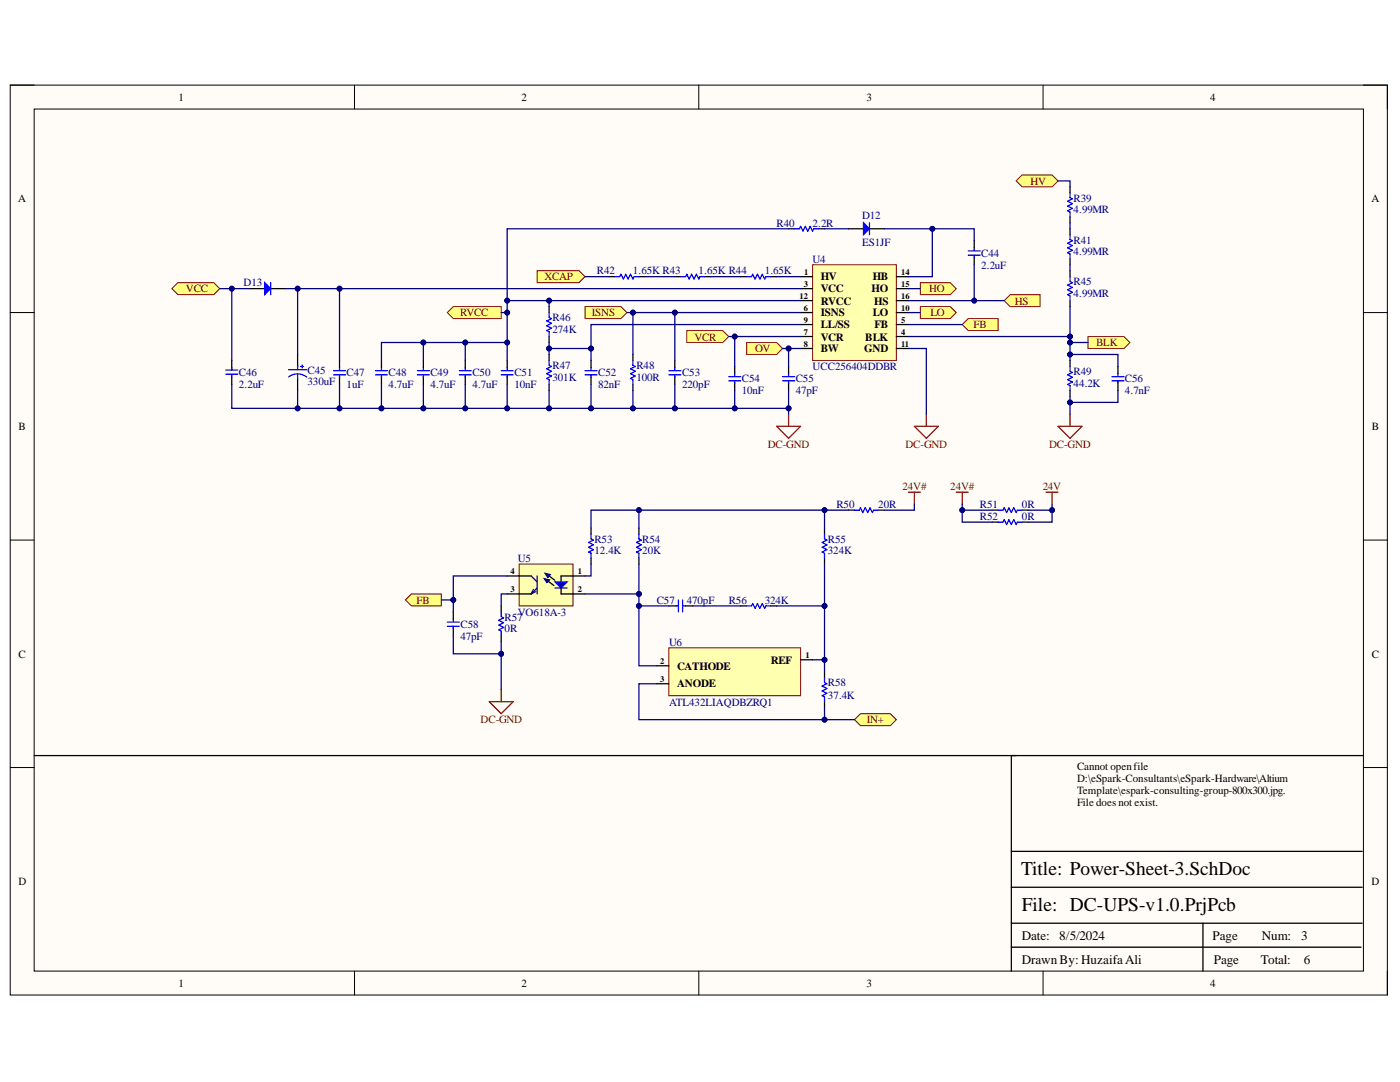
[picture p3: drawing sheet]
<svg xmlns="http://www.w3.org/2000/svg" width="279mm" height="216mm" viewBox="0 0 279 216" stroke-linecap="round" stroke-linejoin="round" font-family="sans-serif">
<path d="M2 17h274.9v181.5h-274.9z" fill-rule="evenodd" fill="#fffcf8"/>
<path d="M2 17h274.9v181.5h-274.9z" fill="none" stroke="#000" stroke-width=".2"/>
<path d="M6.8 21.8h265.3v172h-265.3z" fill-rule="evenodd" fill="#fffcf8"/>
<g fill="none" stroke="#000" stroke-width=".2">
<path d="M2 17h4.8M70.7 17v4.8M139.5 17v4.8M208.2 17v4.8M272.1 17h4.8v4.8M6.8 21.8h265.3v172h-265.3zM2 62.4h4.8M272.1 62.4h4.8M2 107.8h4.8M272.1 107.8h4.8M2 153.2h4.8M272.1 153.2h4.8"/>
<path d="M70.8 193.8v4.7M139.5 193.8v4.7M208.2 193.8v4.7M276.9 193.8v4.7"/>
</g>
<path d="M272.1 150.8h-70.3v43M201.8 177h70.1M201.8 169.9h70.1M201.8 189h69.8M201.8 184.2h70.1M240.1 184.2v9.6" fill="none" stroke="#000" stroke-width=".25"/>
<path d="M162.2 52.8h16.7v19.1h-16.7z" fill-rule="evenodd" fill="#ffffb0"/>
<path d="M162.2 52.8h16.7v19.1h-16.7z" fill="none" stroke="#800000" stroke-width=".2"/>
<g fill="none" stroke="#000" stroke-width=".25">
<path d="M121.5 55.2h1.2M127.5 55.2h1.2M134.7 55.2h1.2M140.7 55.2h1.1M147.8 55.2h1.2M153.8 55.2h1.2M159.8 55.2h2.4M159.8 57.6h2.4M159.8 60h2.4M178.9 57.6h2.4M178.9 60h2.4M178.9 55.2h2.4"/>
<path d="M59.4 70.7v2.4M59.4 75.5v2.4M109.6 61.2v1.2M109.6 67.1v1.2M117.9 71.9v1.5M117.9 75.2v1.5M146.6 73.1v1.5M146.6 76.3v1.6M159.8 67.1h2.4M159.8 64.8h2.4M159.8 62.4h2.4M159.8 69.5h2.4"/>
<path d="M178.9 67.1h2.4M178.9 64.8h2.4M178.9 62.4h2.4M178.9 69.5h2.4"/>
</g>
<g fill="none" stroke="#00f" stroke-width=".25">
<path d="M122.7 55.2h1l.2-.5 .5 1 .5-1 .5 1 .4-1 .5 1 .3-.5h.9M135.9 55.2h.9l.3-.5 .4 1 .5-1 .5 1 .5-1 .5 1 .2-.5h1M149 55.2h1l.2-.5 .5 1 .5-1 .4 1 .5-1 .5 1 .2-.5h1M57.6 75.2a2.98 2.98 0 0 1 3.6 0M57.6 73.8h3.6M59.4 72.9v.9M59.4 74.6v.9M60 73.1h.6M60.3 72.8v.6M109.6 62.4v.9l.5 .3-1 .4 1 .5-1 .5 1 .5-1 .5 .5 .2v.9M116.8 74.8h2.3M116.8 74h2.3"/>
<path d="M117.9 73.4v.4M117.9 74.8v.5M145.4 76h2.4M145.4 75.2h2.4M146.6 74.6v.4M146.6 76v.5"/>
</g>
<path d="M107.2 54h8.4l1.2 1.2-1.2 1.2h-8.4z" fill-rule="evenodd" fill="#ffff80"/>
<path d="M107.2 54h8.4l1.2 1.2-1.2 1.2h-8.4z" fill="none" stroke="#800000" stroke-width=".2"/>
<path d="M49.8 57.6h3M54 57.6h3" fill="none" stroke="#000" stroke-width=".25"/>
<path d="M52.8 56.4l1.2 1.2-1.2 1.2z" fill="#00f"/>
<path d="M52.8 56.4l1.2 1.2-1.2 1.2zM54 56.4v2.4" fill="none" stroke="#00f" stroke-width=".25"/>
<path d="M34.3 57.6l1.2-1.2h7.2l1.2 1.2-1.2 1.2h-7.2z" fill-rule="evenodd" fill="#ffff80"/>
<path d="M34.3 57.6l1.2-1.2h7.2l1.2 1.2-1.2 1.2h-7.2z" fill="none" stroke="#800000" stroke-width=".2"/>
<path d="M46.3 71.9v1.6M46.3 75.3v1.4M157.4 73.1v1.5M157.4 76.3v1.6" fill="none" stroke="#000" stroke-width=".25"/>
<path d="M45.1 73.8h2.3M45.1 74.7h2.3M46.3 73.4v.4M46.3 74.8v.5M156.2 76h2.4M156.2 75.2h2.4M157.4 74.6v.4M157.4 76v.5" fill="none" stroke="#00f" stroke-width=".25"/>
<path d="M155 85.1h4.8l-2.4 2.4zM157.4 82.7v2.4" fill="none" stroke="#800000" stroke-width=".25"/>
<path d="M149 68.3h6l1.2 1.2-1.2 1.2h-6z" fill-rule="evenodd" fill="#ffff80"/>
<path d="M149 68.3h6l1.2 1.2-1.2 1.2h-6z" fill="none" stroke="#800000" stroke-width=".2"/>
<path d="M137.1 66h7.1l1.2 1.1-1.2 1.2h-7.1z" fill-rule="evenodd" fill="#ffff80"/>
<path d="M137.1 66h7.1l1.2 1.1-1.2 1.2h-7.1z" fill="none" stroke="#800000" stroke-width=".2"/>
<path d="M126.3 70.7v1.2M126.3 76.7v1.2M134.7 71.9v1.5M134.7 75.2v1.5" fill="none" stroke="#000" stroke-width=".25"/>
<path d="M126.3 71.9v1l.5 .2-1 .5 1 .5-1 .5 1 .4-1 .5 .5 .3v.9M133.5 74.8h2.4M133.5 74h2.4M134.7 73.4v.4M134.7 74.8v.5" fill="none" stroke="#00f" stroke-width=".25"/>
<path d="M116.8 61.2h7.1l1.2 1.2-1.2 1.2h-7.1z" fill-rule="evenodd" fill="#ffff80"/>
<path d="M116.8 61.2h7.1l1.2 1.2-1.2 1.2h-7.1z" fill="none" stroke="#800000" stroke-width=".2"/>
<path d="M157.4 45.6h1.2M163.4 45.6h1.2M101.2 71.9v1.5M101.2 75.2v1.5M109.6 70.7v1.2M109.6 76.7v1.2" fill="none" stroke="#000" stroke-width=".25"/>
<path d="M158.6 45.6h.9l.3-.4 .4 .9 .5-.9 .5 .9 .5-.9 .5 .9 .2-.5h1M100 74.8h2.4M100 74h2.4M101.2 73.4v.4M101.2 74.8v.5M109.6 71.9v1l.5 .2-1 .5 1 .5-1 .5 1 .4-1 .5 .5 .3v.9" fill="none" stroke="#00f" stroke-width=".25"/>
<path d="M89.3 62.4l1.2-1.2h9.5v2.4h-9.5z" fill-rule="evenodd" fill="#ffff80"/>
<path d="M89.3 62.4l1.2-1.2h9.5v2.4h-9.5z" fill="none" stroke="#800000" stroke-width=".2"/>
<path d="M169.3 45.6h3M173.5 45.6h3M67.8 71.9v1.5M67.8 75.2v1.5M76.1 71.9v1.5M76.1 75.2v1.5M84.5 71.9v1.5M84.5 75.2v1.5M92.9 71.9v1.5M92.9 75.2v1.5" fill="none" stroke="#000" stroke-width=".25"/>
<g fill="none" stroke="#00f" stroke-width=".25">
<path d="M66.6 74.8h2.4M66.6 74h2.4M67.8 73.4v.4M67.8 74.8v.5M74.9 74.8h2.4M74.9 74h2.4M76.1 73.4v.4M76.1 74.8v.5M83.3 74.8h2.4M83.3 74h2.4M84.5 73.4v.4M84.5 74.8v.5"/>
<path d="M91.7 74.8h2.3M91.7 74h2.3M92.9 73.4v.4M92.9 74.8v.5"/>
</g>
<path d="M172.3 44.5l1.2 1.1-1.2 1.2z" fill="#00f"/>
<path d="M172.3 44.5l1.2 1.1-1.2 1.2zM173.5 44.5v2.3M193.2 50.9h2.4M193.2 50.1h2.4M194.4 49.5v.4M194.4 50.9v.5" fill="none" stroke="#00f" stroke-width=".25"/>
<path d="M194.4 48v1.5M194.4 51.3v1.5" fill="none" stroke="#000" stroke-width=".25"/>
<path d="M183.7 56.4h5.9l1.2 1.2-1.2 1.2h-5.9z" fill-rule="evenodd" fill="#ffff80"/>
<path d="M183.7 56.4h5.9l1.2 1.2-1.2 1.2h-5.9z" fill="none" stroke="#800000" stroke-width=".2"/>
<path d="M200.4 60l1.2-1.2h6v2.4h-6z" fill-rule="evenodd" fill="#ffff80"/>
<path d="M200.4 60l1.2-1.2h6v2.4h-6z" fill="none" stroke="#800000" stroke-width=".2"/>
<path d="M183.7 61.2h5.9l1.2 1.2-1.2 1.2h-5.9z" fill-rule="evenodd" fill="#ffff80"/>
<path d="M183.7 61.2h5.9l1.2 1.2-1.2 1.2h-5.9z" fill="none" stroke="#800000" stroke-width=".2"/>
<path d="M192 64.8l1.2-1.2h6v2.4h-6z" fill-rule="evenodd" fill="#ffff80"/>
<path d="M192 64.8l1.2-1.2h6v2.4h-6z" fill="none" stroke="#800000" stroke-width=".2"/>
<path d="M182.5 85.1h4.8l-2.4 2.4zM184.9 82.7v2.4" fill="none" stroke="#800000" stroke-width=".25"/>
<path d="M213.5 37.3v1.2M213.5 43.3v1.2M213.5 45.6v1.2M213.5 51.6v1.2M213.5 54v1.2M213.5 60v1.2" fill="none" stroke="#000" stroke-width=".25"/>
<path d="M213.5 38.5v.9l.5 .3-.9 .5 .9 .4-.9 .5 .9 .5-.9 .5 .4 .2v1M213.5 46.8v1l.5 .2-.9 .5 .9 .5-.9 .5 .9 .4-.9 .5 .4 .3v.9M213.5 55.2v1l.5 .2-.9 .5 .9 .5-.9 .4 .9 .5-.9 .5 .4 .2v1" fill="none" stroke="#00f" stroke-width=".25"/>
<path d="M202.8 36.1l1.2-1.2h6l1.2 1.2-1.2 1.2h-6z" fill-rule="evenodd" fill="#ffff80"/>
<path d="M202.8 36.1l1.2-1.2h6l1.2 1.2-1.2 1.2h-6z" fill="none" stroke="#800000" stroke-width=".2"/>
<path d="M213.5 71.9v1.2M213.5 77.9v1.2M223.1 73.1v1.5M223.1 76.4v1.5" fill="none" stroke="#000" stroke-width=".25"/>
<path d="M213.5 73.1v1l.5 .2-.9 .5 .9 .5-.9 .5 .9 .4-.9 .5 .4 .2v1M221.9 76h2.4M221.9 75.2h2.4M223.1 74.6v.4M223.1 76v.5" fill="none" stroke="#00f" stroke-width=".25"/>
<path d="M211.2 85.1h4.7l-2.4 2.4zM213.5 82.7v2.4" fill="none" stroke="#800000" stroke-width=".25"/>
<path d="M217.1 67.1h7.2l1.2 1.2-1.2 1.2h-7.2z" fill-rule="evenodd" fill="#ffff80"/>
<path d="M217.1 67.1h7.2l1.2 1.2-1.2 1.2h-7.2z" fill="none" stroke="#800000" stroke-width=".2"/>
<path d="M103.6 112.5h10.8v8.4h-10.8z" fill-rule="evenodd" fill="#ffffb0"/>
<path d="M103.6 112.5h10.8v8.4h-10.8z" fill="none" stroke="#800000" stroke-width=".2"/>
<path d="M109.6 114.9l1.1 .9M114.4 114.9h2.4M114.4 118.5h2.4" fill="none" stroke="#000" stroke-width=".25"/>
<path d="M108.7 114.4l1.2 .2-.6 .6 .3-.3-.3 .3z" fill-rule="evenodd" fill="#0c0087"/>
<path d="M108.7 114.4l1.2 .2-.6 .6 .3-.3-.3 .3z" fill="none" stroke="#0c0087" stroke-width=".2"/>
<path d="M108.6 115.4l1.1 .3-.6 .6 .3-.3-.3 .3z" fill-rule="evenodd" fill="#0c0087"/>
<path d="M108.6 115.4l1.1 .3-.6 .6 .3-.3-.3 .3z" fill="none" stroke="#0c0087" stroke-width=".2"/>
<path d="M109.4 116l1.2 .8M114.4 114.9h-2.4v1.2" fill="none" stroke="#000" stroke-width=".25"/>
<path d="M110.8 116.1h2.4l-1.2 1.2z" fill="#0c0087"/>
<path d="M110.8 116.1h2.4l-1.2 1.2zM89.3 125h2.4M89.3 124.1h2.4M90.5 123.5v.5M90.5 125v.4M100 122.1v1l.5 .2-1 .5 1 .4-1 .5 1 .5-1 .5 .5 .2v1" fill="none" stroke="#00f" stroke-width=".25"/>
<path d="M106 114.9l1.2 1.2M106.5 117.6l-.5 .9M106.9 118.1l-.9 .4M107.2 114.9v3.6M107.2 117.3l-1.2 1.2M110.8 117.3h2.4" fill="none" stroke="#11037f" stroke-width=".25"/>
<path d="M101.2 118.5h4.8M101.2 114.9h4.8M112 117.3v1.2h2.4M90.5 122.1v1.4M90.5 125.3v1.6M100 120.9v1.2M100 126.9v1.2" fill="none" stroke="#000" stroke-width=".25"/>
<path d="M100 137.6v2.4M97.6 140h4.8l-2.4 2.4z" fill="none" stroke="#800000" stroke-width=".25"/>
<path d="M80.9 119.7l1.2-1.2h6v2.4h-6z" fill-rule="evenodd" fill="#ffff80"/>
<path d="M80.9 119.7l1.2-1.2h6v2.4h-6z" fill="none" stroke="#800000" stroke-width=".2"/>
<path d="M117.9 105.4v1.2M117.9 111.3v1.2M127.5 105.4v1.2M127.5 111.3v1.2" fill="none" stroke="#000" stroke-width=".25"/>
<path d="M117.9 106.6v.9l.5 .3-.9 .4 .9 .5-.9 .5 .9 .5-.9 .5 .4 .2v.9M127.5 106.6v.9l.5 .3-1 .4 1 .5-1 .5 1 .5-1 .5 .5 .2v.9" fill="none" stroke="#00f" stroke-width=".25"/>
<path d="M133.5 129.3h26.3v9.5h-26.3z" fill-rule="evenodd" fill="#ffffb0"/>
<path d="M133.5 129.3h26.3v9.5h-26.3z" fill="none" stroke="#800000" stroke-width=".2"/>
<g fill="none" stroke="#000" stroke-width=".25">
<path d="M164.6 105.4v1.2M164.6 111.3v1.2M169.3 101.8h1.2M175.3 101.8h1.2M131.1 132.8h2.4M131.1 136.4h2.4M133.5 120.9h1.5M136.8 120.9h1.5M147.8 120.9h1.2M153.8 120.9h1.2M159.8 131.7h2.4M164.6 134v1.2"/>
<path d="M164.6 140v1.2"/>
</g>
<path d="M135.4 119.7v2.4M136.2 119.7v2.4M164.6 106.6v.9l.4 .3-.9 .4 .9 .5-.9 .5 .9 .5-.9 .5 .5 .2v.9M170.5 101.8h1l.2-.5 .5 1 .5-1 .5 1 .4-1 .5 1 .3-.5h.9M134.9 120.9h.5M136.4 120.9h.4M149 120.9h1l.2-.5 .5 1 .5-1 .4 1 .5-1 .5 1 .2-.5h1M164.6 135.2v1l.4 .2-.9 .5 .9 .5-.9 .5 .9 .4-.9 .5 .5 .3v.9" fill="none" stroke="#00f" stroke-width=".25"/>
<path d="M181.3 98.2h2.4M182.5 98.2v2.4" fill="none" stroke="#800000" stroke-width=".25"/>
<path d="M170.5 143.6l1.2-1.2h6l1.2 1.2-1.2 1.2h-6z" fill-rule="evenodd" fill="#ffff80"/>
<path d="M170.5 143.6l1.2-1.2h6l1.2 1.2-1.2 1.2h-6z" fill="none" stroke="#800000" stroke-width=".2"/>
<path d="M198 101.8h1.2M198 104.2h1.2M204 101.8h1.2M204 104.2h1.2" fill="none" stroke="#000" stroke-width=".25"/>
<path d="M199.2 101.8h1l.2-.5 .5 1 .5-1 .4 1 .5-1 .5 1 .2-.5h1M199.2 104.2h1l.2-.5 .5 1 .5-1 .4 1 .5-1 .5 1 .2-.5h1" fill="none" stroke="#00f" stroke-width=".25"/>
<path d="M190.8 98.2h2.4M192 98.2v2.4M208.8 98.2h2.4M210 98.2v2.4" fill="none" stroke="#800000" stroke-width=".25"/>
<path d="M46.3 57.6v14.3M116.8 55.2h4.7M128.7 55.2h6M141.8 55.2h6M155 55.2h4.8" fill="none" stroke="#000080" stroke-width=".25"/>
<circle cx="46.2" cy="57.6" r=".48" fill="#000080"/>
<circle cx="46.2" cy="57.6" r=".48" fill="none" stroke="#000080" stroke-width=".2"/>
<path d="M159.8 69.5h-2.4v3.6" fill="none" stroke="#000080" stroke-width=".25"/>
<circle cx="157.4" cy="69.5" r=".48" fill="#000080"/>
<circle cx="157.4" cy="69.5" r=".48" fill="none" stroke="#000080" stroke-width=".2"/>
<path d="M156.2 69.5h1.2" fill="none" stroke="#000080" stroke-width=".25"/>
<circle cx="157.4" cy="69.5" r=".48" fill="#000080"/>
<circle cx="157.4" cy="69.5" r=".48" fill="none" stroke="#000080" stroke-width=".2"/>
<path d="M159.8 67.1h-13.2v6" fill="none" stroke="#000080" stroke-width=".25"/>
<circle cx="146.6" cy="67.1" r=".48" fill="#000080"/>
<circle cx="146.6" cy="67.1" r=".48" fill="none" stroke="#000080" stroke-width=".2"/>
<path d="M145.4 67.1h1.2" fill="none" stroke="#000080" stroke-width=".25"/>
<circle cx="146.6" cy="67.1" r=".48" fill="#000080"/>
<circle cx="146.6" cy="67.1" r=".48" fill="none" stroke="#000080" stroke-width=".2"/>
<path d="M125.1 62.4h1.2" fill="none" stroke="#000080" stroke-width=".25"/>
<circle cx="126.3" cy="62.4" r=".48" fill="#000080"/>
<circle cx="126.3" cy="62.4" r=".48" fill="none" stroke="#000080" stroke-width=".2"/>
<path d="M134.7 62.4v9.5" fill="none" stroke="#000080" stroke-width=".25"/>
<circle cx="134.7" cy="62.4" r=".48" fill="#000080"/>
<circle cx="134.7" cy="62.4" r=".48" fill="none" stroke="#000080" stroke-width=".2"/>
<path d="M159.8 60h-50.2v1.2" fill="none" stroke="#000080" stroke-width=".25"/>
<circle cx="109.6" cy="60" r=".48" fill="#000080"/>
<circle cx="109.6" cy="60" r=".48" fill="none" stroke="#000080" stroke-width=".2"/>
<path d="M109.6 69.5h8.3" fill="none" stroke="#000080" stroke-width=".25"/>
<circle cx="109.6" cy="69.5" r=".48" fill="#000080"/>
<circle cx="109.6" cy="69.5" r=".48" fill="none" stroke="#000080" stroke-width=".2"/>
<circle cx="117.9" cy="69.5" r=".48" fill="#000080"/>
<circle cx="117.9" cy="69.5" r=".48" fill="none" stroke="#000080" stroke-width=".2"/>
<path d="M101.2 76.7v4.8" fill="none" stroke="#000080" stroke-width=".25"/>
<circle cx="101.2" cy="81.5" r=".48" fill="#000080"/>
<circle cx="101.2" cy="81.5" r=".48" fill="none" stroke="#000080" stroke-width=".2"/>
<path d="M101.2 60h8.4" fill="none" stroke="#000080" stroke-width=".25"/>
<circle cx="109.6" cy="60" r=".48" fill="#000080"/>
<circle cx="109.6" cy="60" r=".48" fill="none" stroke="#000080" stroke-width=".2"/>
<circle cx="101.2" cy="60" r=".48" fill="#000080"/>
<circle cx="101.2" cy="60" r=".48" fill="none" stroke="#000080" stroke-width=".2"/>
<path d="M100 62.4h1.2" fill="none" stroke="#000080" stroke-width=".25"/>
<circle cx="101.2" cy="62.4" r=".48" fill="#000080"/>
<circle cx="101.2" cy="62.4" r=".48" fill="none" stroke="#000080" stroke-width=".2"/>
<path d="M84.5 68.3v3.6" fill="none" stroke="#000080" stroke-width=".25"/>
<circle cx="84.5" cy="68.3" r=".48" fill="#000080"/>
<circle cx="84.5" cy="68.3" r=".48" fill="none" stroke="#000080" stroke-width=".2"/>
<path d="M92.9 68.3v3.6" fill="none" stroke="#000080" stroke-width=".25"/>
<circle cx="92.9" cy="68.3" r=".48" fill="#000080"/>
<circle cx="92.9" cy="68.3" r=".48" fill="none" stroke="#000080" stroke-width=".2"/>
<path d="M67.8 57.6v14.3" fill="none" stroke="#000080" stroke-width=".25"/>
<circle cx="67.8" cy="57.6" r=".48" fill="#000080"/>
<circle cx="67.8" cy="57.6" r=".48" fill="none" stroke="#000080" stroke-width=".2"/>
<path d="M67.8 76.7v4.8" fill="none" stroke="#000080" stroke-width=".25"/>
<circle cx="67.8" cy="81.5" r=".48" fill="#000080"/>
<circle cx="67.8" cy="81.5" r=".48" fill="none" stroke="#000080" stroke-width=".2"/>
<path d="M59.4 77.9v3.6" fill="none" stroke="#000080" stroke-width=".25"/>
<circle cx="59.4" cy="81.5" r=".48" fill="#000080"/>
<circle cx="59.4" cy="81.5" r=".48" fill="none" stroke="#000080" stroke-width=".2"/>
<path d="M76.1 76.7v4.8" fill="none" stroke="#000080" stroke-width=".25"/>
<circle cx="76.1" cy="81.5" r=".48" fill="#000080"/>
<circle cx="76.1" cy="81.5" r=".48" fill="none" stroke="#000080" stroke-width=".2"/>
<path d="M84.5 76.7v4.8" fill="none" stroke="#000080" stroke-width=".25"/>
<circle cx="84.5" cy="81.5" r=".48" fill="#000080"/>
<circle cx="84.5" cy="81.5" r=".48" fill="none" stroke="#000080" stroke-width=".2"/>
<path d="M92.9 76.7v4.8" fill="none" stroke="#000080" stroke-width=".25"/>
<circle cx="92.9" cy="81.5" r=".48" fill="#000080"/>
<circle cx="92.9" cy="81.5" r=".48" fill="none" stroke="#000080" stroke-width=".2"/>
<path d="M109.6 77.9v3.6" fill="none" stroke="#000080" stroke-width=".25"/>
<circle cx="109.6" cy="81.5" r=".48" fill="#000080"/>
<circle cx="109.6" cy="81.5" r=".48" fill="none" stroke="#000080" stroke-width=".2"/>
<path d="M117.9 76.7v4.8" fill="none" stroke="#000080" stroke-width=".25"/>
<circle cx="117.9" cy="81.5" r=".48" fill="#000080"/>
<circle cx="117.9" cy="81.5" r=".48" fill="none" stroke="#000080" stroke-width=".2"/>
<path d="M126.3 77.9v3.6" fill="none" stroke="#000080" stroke-width=".25"/>
<circle cx="126.3" cy="81.5" r=".48" fill="#000080"/>
<circle cx="126.3" cy="81.5" r=".48" fill="none" stroke="#000080" stroke-width=".2"/>
<path d="M134.7 76.7v4.8" fill="none" stroke="#000080" stroke-width=".25"/>
<circle cx="134.7" cy="81.5" r=".48" fill="#000080"/>
<circle cx="134.7" cy="81.5" r=".48" fill="none" stroke="#000080" stroke-width=".2"/>
<path d="M146.6 77.9v3.6" fill="none" stroke="#000080" stroke-width=".25"/>
<circle cx="146.6" cy="81.5" r=".48" fill="#000080"/>
<circle cx="146.6" cy="81.5" r=".48" fill="none" stroke="#000080" stroke-width=".2"/>
<path d="M157.4 81.5v1.2" fill="none" stroke="#000080" stroke-width=".25"/>
<circle cx="157.4" cy="81.5" r=".48" fill="#000080"/>
<circle cx="157.4" cy="81.5" r=".48" fill="none" stroke="#000080" stroke-width=".2"/>
<path d="M59.4 57.6v13.1" fill="none" stroke="#000080" stroke-width=".25"/>
<circle cx="59.4" cy="57.6" r=".48" fill="#000080"/>
<circle cx="59.4" cy="57.6" r=".48" fill="none" stroke="#000080" stroke-width=".2"/>
<path d="M57 57.6h102.8" fill="none" stroke="#000080" stroke-width=".25"/>
<circle cx="67.8" cy="57.6" r=".48" fill="#000080"/>
<circle cx="67.8" cy="57.6" r=".48" fill="none" stroke="#000080" stroke-width=".2"/>
<circle cx="59.4" cy="57.6" r=".48" fill="#000080"/>
<circle cx="59.4" cy="57.6" r=".48" fill="none" stroke="#000080" stroke-width=".2"/>
<path d="M101.2 68.3h-25.1v3.6" fill="none" stroke="#000080" stroke-width=".25"/>
<circle cx="84.5" cy="68.3" r=".48" fill="#000080"/>
<circle cx="84.5" cy="68.3" r=".48" fill="none" stroke="#000080" stroke-width=".2"/>
<circle cx="92.9" cy="68.3" r=".48" fill="#000080"/>
<circle cx="92.9" cy="68.3" r=".48" fill="none" stroke="#000080" stroke-width=".2"/>
<circle cx="101.2" cy="68.3" r=".48" fill="#000080"/>
<circle cx="101.2" cy="68.3" r=".48" fill="none" stroke="#000080" stroke-width=".2"/>
<path d="M157.4 45.6h-56.2v26.3" fill="none" stroke="#000080" stroke-width=".25"/>
<circle cx="101.2" cy="68.3" r=".48" fill="#000080"/>
<circle cx="101.2" cy="68.3" r=".48" fill="none" stroke="#000080" stroke-width=".2"/>
<circle cx="101.2" cy="62.4" r=".48" fill="#000080"/>
<circle cx="101.2" cy="62.4" r=".48" fill="none" stroke="#000080" stroke-width=".2"/>
<circle cx="101.2" cy="60" r=".48" fill="#000080"/>
<circle cx="101.2" cy="60" r=".48" fill="none" stroke="#000080" stroke-width=".2"/>
<path d="M159.8 64.8h-41.9v7.1" fill="none" stroke="#000080" stroke-width=".25"/>
<circle cx="117.9" cy="69.5" r=".48" fill="#000080"/>
<circle cx="117.9" cy="69.5" r=".48" fill="none" stroke="#000080" stroke-width=".2"/>
<path d="M159.8 62.4h-33.5v8.3" fill="none" stroke="#000080" stroke-width=".25"/>
<circle cx="134.7" cy="62.4" r=".48" fill="#000080"/>
<circle cx="134.7" cy="62.4" r=".48" fill="none" stroke="#000080" stroke-width=".2"/>
<circle cx="126.3" cy="62.4" r=".48" fill="#000080"/>
<circle cx="126.3" cy="62.4" r=".48" fill="none" stroke="#000080" stroke-width=".2"/>
<path d="M109.6 68.3v2.4" fill="none" stroke="#000080" stroke-width=".25"/>
<circle cx="109.6" cy="69.5" r=".48" fill="#000080"/>
<circle cx="109.6" cy="69.5" r=".48" fill="none" stroke="#000080" stroke-width=".2"/>
<path d="M164.6 45.6h4.7M176.5 45.6h9.6v9.6h-4.8" fill="none" stroke="#000080" stroke-width=".25"/>
<circle cx="186.1" cy="45.6" r=".48" fill="#000080"/>
<circle cx="186.1" cy="45.6" r=".48" fill="none" stroke="#000080" stroke-width=".2"/>
<path d="M186.1 45.6h8.3v2.4" fill="none" stroke="#000080" stroke-width=".25"/>
<circle cx="186.1" cy="45.6" r=".48" fill="#000080"/>
<circle cx="186.1" cy="45.6" r=".48" fill="none" stroke="#000080" stroke-width=".2"/>
<path d="M181.3 60h19.1M181.3 57.6h2.4" fill="none" stroke="#000080" stroke-width=".25"/>
<circle cx="194.4" cy="60" r=".48" fill="#000080"/>
<circle cx="194.4" cy="60" r=".48" fill="none" stroke="#000080" stroke-width=".2"/>
<path d="M194.4 52.8v7.2" fill="none" stroke="#000080" stroke-width=".25"/>
<circle cx="194.4" cy="60" r=".48" fill="#000080"/>
<circle cx="194.4" cy="60" r=".48" fill="none" stroke="#000080" stroke-width=".2"/>
<path d="M211.2 36.1h2.3v1.2M213.5 44.5v1.1M213.5 52.8v1.2M181.3 69.5h3.6v13.2M181.3 62.4h2.4M181.3 64.8h10.7M213.5 61.2v5.9h-32.2" fill="none" stroke="#000080" stroke-width=".25"/>
<circle cx="213.5" cy="67.1" r=".48" fill="#000080"/>
<circle cx="213.5" cy="67.1" r=".48" fill="none" stroke="#000080" stroke-width=".2"/>
<path d="M213.5 79.1v3.6" fill="none" stroke="#000080" stroke-width=".25"/>
<circle cx="213.5" cy="80.3" r=".48" fill="#000080"/>
<circle cx="213.5" cy="80.3" r=".48" fill="none" stroke="#000080" stroke-width=".2"/>
<path d="M213.5 70.7h9.6v2.4" fill="none" stroke="#000080" stroke-width=".25"/>
<circle cx="213.5" cy="70.7" r=".48" fill="#000080"/>
<circle cx="213.5" cy="70.7" r=".48" fill="none" stroke="#000080" stroke-width=".2"/>
<path d="M223.1 77.9v2.4h-9.6" fill="none" stroke="#000080" stroke-width=".25"/>
<circle cx="213.5" cy="80.3" r=".48" fill="#000080"/>
<circle cx="213.5" cy="80.3" r=".48" fill="none" stroke="#000080" stroke-width=".2"/>
<path d="M213.5 68.3h3.6" fill="none" stroke="#000080" stroke-width=".25"/>
<circle cx="213.5" cy="68.3" r=".48" fill="#000080"/>
<circle cx="213.5" cy="68.3" r=".48" fill="none" stroke="#000080" stroke-width=".2"/>
<path d="M213.5 67.1v4.8" fill="none" stroke="#000080" stroke-width=".25"/>
<circle cx="213.5" cy="70.7" r=".48" fill="#000080"/>
<circle cx="213.5" cy="70.7" r=".48" fill="none" stroke="#000080" stroke-width=".2"/>
<circle cx="213.5" cy="68.3" r=".48" fill="#000080"/>
<circle cx="213.5" cy="68.3" r=".48" fill="none" stroke="#000080" stroke-width=".2"/>
<circle cx="213.5" cy="67.1" r=".48" fill="#000080"/>
<circle cx="213.5" cy="67.1" r=".48" fill="none" stroke="#000080" stroke-width=".2"/>
<path d="M101.2 118.5h-1.2v2.4M90.5 126.9v3.6h9.5" fill="none" stroke="#000080" stroke-width=".25"/>
<circle cx="100" cy="130.5" r=".48" fill="#000080"/>
<circle cx="100" cy="130.5" r=".48" fill="none" stroke="#000080" stroke-width=".2"/>
<path d="M88.1 119.7h2.4" fill="none" stroke="#000080" stroke-width=".25"/>
<circle cx="90.5" cy="119.7" r=".48" fill="#000080"/>
<circle cx="90.5" cy="119.7" r=".48" fill="none" stroke="#000080" stroke-width=".2"/>
<path d="M117.9 112.5v2.4h-1.1M117.9 105.4v-3.6h9.6v3.6" fill="none" stroke="#000080" stroke-width=".25"/>
<circle cx="127.5" cy="101.8" r=".48" fill="#000080"/>
<circle cx="127.5" cy="101.8" r=".48" fill="none" stroke="#000080" stroke-width=".2"/>
<path d="M116.8 118.5h10.7" fill="none" stroke="#000080" stroke-width=".25"/>
<circle cx="127.5" cy="118.5" r=".48" fill="#000080"/>
<circle cx="127.5" cy="118.5" r=".48" fill="none" stroke="#000080" stroke-width=".2"/>
<path d="M101.2 114.9h-10.7v7.2" fill="none" stroke="#000080" stroke-width=".25"/>
<circle cx="90.5" cy="119.7" r=".48" fill="#000080"/>
<circle cx="90.5" cy="119.7" r=".48" fill="none" stroke="#000080" stroke-width=".2"/>
<path d="M100 128.1v9.5" fill="none" stroke="#000080" stroke-width=".25"/>
<circle cx="100" cy="130.5" r=".48" fill="#000080"/>
<circle cx="100" cy="130.5" r=".48" fill="none" stroke="#000080" stroke-width=".2"/>
<path d="M127.5 112.5v20.3h3.6" fill="none" stroke="#000080" stroke-width=".25"/>
<circle cx="127.5" cy="120.9" r=".48" fill="#000080"/>
<circle cx="127.5" cy="120.9" r=".48" fill="none" stroke="#000080" stroke-width=".2"/>
<circle cx="127.5" cy="118.5" r=".48" fill="#000080"/>
<circle cx="127.5" cy="118.5" r=".48" fill="none" stroke="#000080" stroke-width=".2"/>
<path d="M127.5 120.9h6" fill="none" stroke="#000080" stroke-width=".25"/>
<circle cx="127.5" cy="120.9" r=".48" fill="#000080"/>
<circle cx="127.5" cy="120.9" r=".48" fill="none" stroke="#000080" stroke-width=".2"/>
<path d="M138.3 120.9h9.5M155 120.9h9.6v10.8h-2.4" fill="none" stroke="#000080" stroke-width=".25"/>
<circle cx="164.6" cy="120.9" r=".48" fill="#000080"/>
<circle cx="164.6" cy="120.9" r=".48" fill="none" stroke="#000080" stroke-width=".2"/>
<circle cx="164.6" cy="131.7" r=".48" fill="#000080"/>
<circle cx="164.6" cy="131.7" r=".48" fill="none" stroke="#000080" stroke-width=".2"/>
<path d="M164.6 112.5v8.4" fill="none" stroke="#000080" stroke-width=".25"/>
<circle cx="164.6" cy="120.9" r=".48" fill="#000080"/>
<circle cx="164.6" cy="120.9" r=".48" fill="none" stroke="#000080" stroke-width=".2"/>
<path d="M127.5 101.8h37.1v3.6" fill="none" stroke="#000080" stroke-width=".25"/>
<circle cx="164.6" cy="101.8" r=".48" fill="#000080"/>
<circle cx="164.6" cy="101.8" r=".48" fill="none" stroke="#000080" stroke-width=".2"/>
<circle cx="127.5" cy="101.8" r=".48" fill="#000080"/>
<circle cx="127.5" cy="101.8" r=".48" fill="none" stroke="#000080" stroke-width=".2"/>
<path d="M164.6 101.8h4.7" fill="none" stroke="#000080" stroke-width=".25"/>
<circle cx="164.6" cy="101.8" r=".48" fill="#000080"/>
<circle cx="164.6" cy="101.8" r=".48" fill="none" stroke="#000080" stroke-width=".2"/>
<path d="M182.5 100.6v1.2h-6M164.6 131.7v2.3" fill="none" stroke="#000080" stroke-width=".25"/>
<circle cx="164.6" cy="131.7" r=".48" fill="#000080"/>
<circle cx="164.6" cy="131.7" r=".48" fill="none" stroke="#000080" stroke-width=".2"/>
<path d="M131.1 136.4h-3.6v7.2h37.1v-2.4" fill="none" stroke="#000080" stroke-width=".25"/>
<circle cx="164.6" cy="143.6" r=".48" fill="#000080"/>
<circle cx="164.6" cy="143.6" r=".48" fill="none" stroke="#000080" stroke-width=".2"/>
<path d="M164.6 143.6h5.9" fill="none" stroke="#000080" stroke-width=".25"/>
<circle cx="164.6" cy="143.6" r=".48" fill="#000080"/>
<circle cx="164.6" cy="143.6" r=".48" fill="none" stroke="#000080" stroke-width=".2"/>
<path d="M43.9 57.6h5.9" fill="none" stroke="#000080" stroke-width=".25"/>
<circle cx="46.2" cy="57.6" r=".48" fill="#000080"/>
<circle cx="46.2" cy="57.6" r=".48" fill="none" stroke="#000080" stroke-width=".2"/>
<path d="M46.3 76.7v4.8h111.1v-3.6" fill="none" stroke="#000080" stroke-width=".25"/>
<circle cx="59.4" cy="81.5" r=".48" fill="#000080"/>
<circle cx="59.4" cy="81.5" r=".48" fill="none" stroke="#000080" stroke-width=".2"/>
<circle cx="67.8" cy="81.5" r=".48" fill="#000080"/>
<circle cx="67.8" cy="81.5" r=".48" fill="none" stroke="#000080" stroke-width=".2"/>
<circle cx="76.1" cy="81.5" r=".48" fill="#000080"/>
<circle cx="76.1" cy="81.5" r=".48" fill="none" stroke="#000080" stroke-width=".2"/>
<circle cx="84.5" cy="81.5" r=".48" fill="#000080"/>
<circle cx="84.5" cy="81.5" r=".48" fill="none" stroke="#000080" stroke-width=".2"/>
<circle cx="92.9" cy="81.5" r=".48" fill="#000080"/>
<circle cx="92.9" cy="81.5" r=".48" fill="none" stroke="#000080" stroke-width=".2"/>
<circle cx="101.2" cy="81.5" r=".48" fill="#000080"/>
<circle cx="101.2" cy="81.5" r=".48" fill="none" stroke="#000080" stroke-width=".2"/>
<circle cx="109.6" cy="81.5" r=".48" fill="#000080"/>
<circle cx="109.6" cy="81.5" r=".48" fill="none" stroke="#000080" stroke-width=".2"/>
<circle cx="117.9" cy="81.5" r=".48" fill="#000080"/>
<circle cx="117.9" cy="81.5" r=".48" fill="none" stroke="#000080" stroke-width=".2"/>
<circle cx="126.3" cy="81.5" r=".48" fill="#000080"/>
<circle cx="126.3" cy="81.5" r=".48" fill="none" stroke="#000080" stroke-width=".2"/>
<circle cx="134.7" cy="81.5" r=".48" fill="#000080"/>
<circle cx="134.7" cy="81.5" r=".48" fill="none" stroke="#000080" stroke-width=".2"/>
<circle cx="146.6" cy="81.5" r=".48" fill="#000080"/>
<circle cx="146.6" cy="81.5" r=".48" fill="none" stroke="#000080" stroke-width=".2"/>
<circle cx="157.4" cy="81.5" r=".48" fill="#000080"/>
<circle cx="157.4" cy="81.5" r=".48" fill="none" stroke="#000080" stroke-width=".2"/>
<path d="M192 101.8v2.4h6" fill="none" stroke="#000080" stroke-width=".25"/>
<circle cx="192" cy="101.8" r=".48" fill="#000080"/>
<circle cx="192" cy="101.8" r=".48" fill="none" stroke="#000080" stroke-width=".2"/>
<path d="M192 100.6v1.2h6" fill="none" stroke="#000080" stroke-width=".25"/>
<circle cx="192" cy="101.8" r=".48" fill="#000080"/>
<circle cx="192" cy="101.8" r=".48" fill="none" stroke="#000080" stroke-width=".2"/>
<path d="M210 100.6v1.2h-4.8" fill="none" stroke="#000080" stroke-width=".25"/>
<circle cx="210" cy="101.8" r=".48" fill="#000080"/>
<circle cx="210" cy="101.8" r=".48" fill="none" stroke="#000080" stroke-width=".2"/>
<path d="M210 101.8v2.4h-4.8" fill="none" stroke="#000080" stroke-width=".25"/>
<circle cx="210" cy="101.8" r=".48" fill="#000080"/>
<circle cx="210" cy="101.8" r=".48" fill="none" stroke="#000080" stroke-width=".2"/>
<path d="M6.8 150.8h196" fill="none" stroke="#000" stroke-width=".25"/>
<g font-size="3.9">
<text x="203.8" y="174.5">Title: Power-Sheet-3.SchDoc</text>
<text x="203.9" y="181.7">File: DC-UPS-v1.0.PrjPcb</text>
</g>
<g font-size="2.6">
<text x="203.9" y="187.5">Date:</text>
<text x="211.4" y="187.5">8/5/2024</text>
<text x="242" y="187.5">Page</text>
<text x="251.8" y="187.5">Num:</text>
<text x="259.7" y="187.5">3</text>
<text x="203.9" y="192.3">Drawn By: HuzaifaAli</text>
<text x="242.3" y="192.3">Page</text>
<text x="251.6" y="192.3">Total:</text>
<text x="260.2" y="192.3">6</text>
</g>
<g font-size="2.2">
<text x="35.6" y="20.1">1</text>
<text x="104.1" y="20.1">2</text>
<text x="172.9" y="20.1">3</text>
<text x="241.5" y="20.1">4</text>
<text x="3.6" y="40.4">A</text>
<text x="273.7" y="40.4">A</text>
<text x="163.8" y="55.9">HV</text>
<text x="163.8" y="58.3">VCC</text>
<text x="173.9" y="58.3">HO</text>
<text x="174.2" y="55.9">HB</text>
<text x="163.8" y="63.1">ISNS</text>
<text x="163.8" y="65.5">LL/SS</text>
<text x="163.8" y="60.8">RVCC</text>
<text x="174.2" y="63.1">LO</text>
<text x="174.4" y="60.8">HS</text>
<text x="174.5" y="65.5">FB</text>
<text x="163.8" y="68">VCR</text>
<text x="163.8" y="70.3">BW</text>
<text x="172.5" y="70.3">GND</text>
<text x="172.7" y="68">BLK</text>
<text x="3.7" y="85.8">B</text>
<text x="273.8" y="85.8">B</text>
<text x="3.7" y="131.3">C</text>
<text x="273.8" y="131.3">C</text>
<text x="135.1" y="133.6">CATHODE</text>
<text x="135.1" y="137.2">ANODE</text>
<text x="153.8" y="132.4">REF</text>
<text x="214.9" y="153.7">Cannot openfile</text>
<text x="214.9" y="156">D:\eSpark-Consultants\eSpark-Hardware\Altium</text>
<text x="214.9" y="158.5">Template\espark-consulting-group-800x300.jpg.</text>
<text x="214.9" y="160.8">File does not exist.</text>
<text x="3.7" y="176.7">D</text>
<text x="273.7" y="176.7">D</text>
<text x="35.6" y="196.9">1</text>
<text x="104.1" y="196.9">2</text>
<text x="172.9" y="196.9">3</text>
<text x="241.5" y="196.9">4</text>
</g>
<g font-size="2.2" fill="#800000">
<text x="205.6" y="36.8">HV</text>
<text x="37.1" y="58.3">VCC</text>
<text x="108.7" y="55.9">XCAP</text>
<text x="185.4" y="58.3">HO</text>
<text x="91.8" y="63.1">RVCC</text>
<text x="118.1" y="63.1">ISNS</text>
<text x="185.7" y="63.1">LO</text>
<text x="194.3" y="65.5">FB</text>
<text x="202.5" y="60.8">HS</text>
<text x="138.6" y="68">VCR</text>
<text x="150.7" y="70.3">OV</text>
<text x="218.7" y="69.1">BLK</text>
<text x="153.2" y="89.4">DC-GND</text>
<text x="180.7" y="89.4">DC-GND</text>
<text x="209.4" y="89.4">DC-GND</text>
<text x="180.1" y="97.8">24V#</text>
<text x="189.7" y="97.8">24V#</text>
<text x="208.1" y="97.8">24V</text>
<text x="83.1" y="120.4">FB</text>
<text x="95.9" y="144.4">DC-GND</text>
<text x="173" y="144.4">IN+</text>
</g>
<g font-size="2.2" fill="#000080">
<text x="214.3" y="40.2">R39</text>
<text x="155" y="45.2">R40</text>
<text x="162.2" y="45.2">2.2R</text>
<text x="172.1" y="43.8">D12</text>
<text x="214.3" y="42.6">4.99MR</text>
<text x="162.2" y="52.4">U4</text>
<text x="172.1" y="49">ES1JF</text>
<text x="195.8" y="51.2">C44</text>
<text x="195.8" y="53.6">2.2uF</text>
<text x="214.3" y="48.6">R41</text>
<text x="214.3" y="51">4.99MR</text>
<text x="48.6" y="57.1">D13</text>
<text x="119.1" y="54.8">R42</text>
<text x="126.3" y="54.8">1.65K R43</text>
<text x="139.4" y="54.8">1.65K R44</text>
<text x="152.6" y="54.8">1.65K</text>
<text x="214.3" y="56.9">R45</text>
<text x="214.3" y="59.3">4.99MR</text>
<text x="110.3" y="64.1">R46</text>
<text x="110.3" y="66.5">274K</text>
<text x="47.7" y="75.1">C46</text>
<text x="47.7" y="77.5">2.2uF</text>
<text x="61.4" y="74.5">C45</text>
<text x="61.4" y="76.9">330uF</text>
<text x="69.2" y="75.1">C47</text>
<text x="69.2" y="77.5">1uF</text>
<text x="77.5" y="75.1">C48</text>
<text x="77.5" y="77.5">4.7uF</text>
<text x="85.9" y="75.1">C49</text>
<text x="85.9" y="77.5">4.7uF</text>
<text x="94.3" y="75.1">C50</text>
<text x="94.3" y="77.5">4.7uF</text>
<text x="102.7" y="75.1">C51</text>
<text x="102.7" y="77.5">10nF</text>
<text x="110.3" y="73.6">R47</text>
<text x="110.3" y="76.1">301K</text>
<text x="119.4" y="75.1">C52</text>
<text x="119.4" y="77.5">82nF</text>
<text x="127" y="73.6">R48</text>
<text x="127" y="76.1">100R</text>
<text x="136.1" y="75.1">C53</text>
<text x="136.1" y="77.5">220pF</text>
<text x="148.1" y="76.2">C54</text>
<text x="158.8" y="76.2">C55</text>
<text x="162.2" y="73.9">UCC256404DDBR</text>
<text x="214.3" y="74.8">R49</text>
<text x="214.3" y="77.3">44.2K</text>
<text x="224.5" y="76.2">C56</text>
<text x="148.1" y="78.7">10nF</text>
<text x="158.8" y="78.7">47pF</text>
<text x="224.5" y="78.7">4.7nF</text>
<text x="166.9" y="101.3">R50</text>
<text x="175.3" y="101.3">20R</text>
<text x="195.6" y="101.3">R51</text>
<text x="203.9" y="101.3">0R</text>
<text x="195.6" y="103.7">R52</text>
<text x="203.9" y="103.7">0R</text>
<text x="103.3" y="112.1">U5</text>
<text x="118.6" y="108.3">R53</text>
<text x="118.6" y="110.6">12.4K</text>
<text x="128.2" y="108.3">R54</text>
<text x="128.2" y="110.6">20K</text>
<text x="165.2" y="108.3">R55</text>
<text x="165.2" y="110.6">324K</text>
<text x="91.9" y="125.3">C58</text>
<text x="100.7" y="123.8">R57</text>
<text x="103.3" y="122.9">VO618A-3</text>
<text x="131.1" y="120.4">C57</text>
<text x="137.1" y="120.4">470pF</text>
<text x="145.4" y="120.4">R56</text>
<text x="152.6" y="120.4">324K</text>
<text x="91.9" y="127.6">47pF</text>
<text x="100.7" y="126.2">0R</text>
<text x="133.5" y="128.8">U6</text>
<text x="165.2" y="136.9">R58</text>
<text x="133.5" y="140.8">ATL432LIAQDBZRQ1</text>
<text x="165.2" y="139.4">37.4K</text>
</g>
<g font-size="1.7">
<text x="159.6" y="59.7">12</text>
<text x="160.4" y="57.2">3</text>
<text x="160.5" y="54.9">1</text>
<text x="179.8" y="54.9">14</text>
<text x="179.8" y="57.2">15</text>
<text x="179.8" y="59.7">16</text>
<text x="160.4" y="62">6</text>
<text x="160.4" y="64.4">9</text>
<text x="179.8" y="64.4">5</text>
<text x="179.8" y="62">10</text>
<text x="160.4" y="66.8">7</text>
<text x="160.4" y="69.2">8</text>
<text x="179.8" y="66.8">4</text>
<text x="179.8" y="69.2">11</text>
<text x="101.9" y="118.2">3</text>
<text x="101.9" y="114.6">4</text>
<text x="115.3" y="114.6">1</text>
<text x="115.3" y="118.2">2</text>
<text x="160.7" y="131.3">1</text>
<text x="131.7" y="132.5">2</text>
<text x="131.7" y="136.1">3</text>
</g>
</svg>
